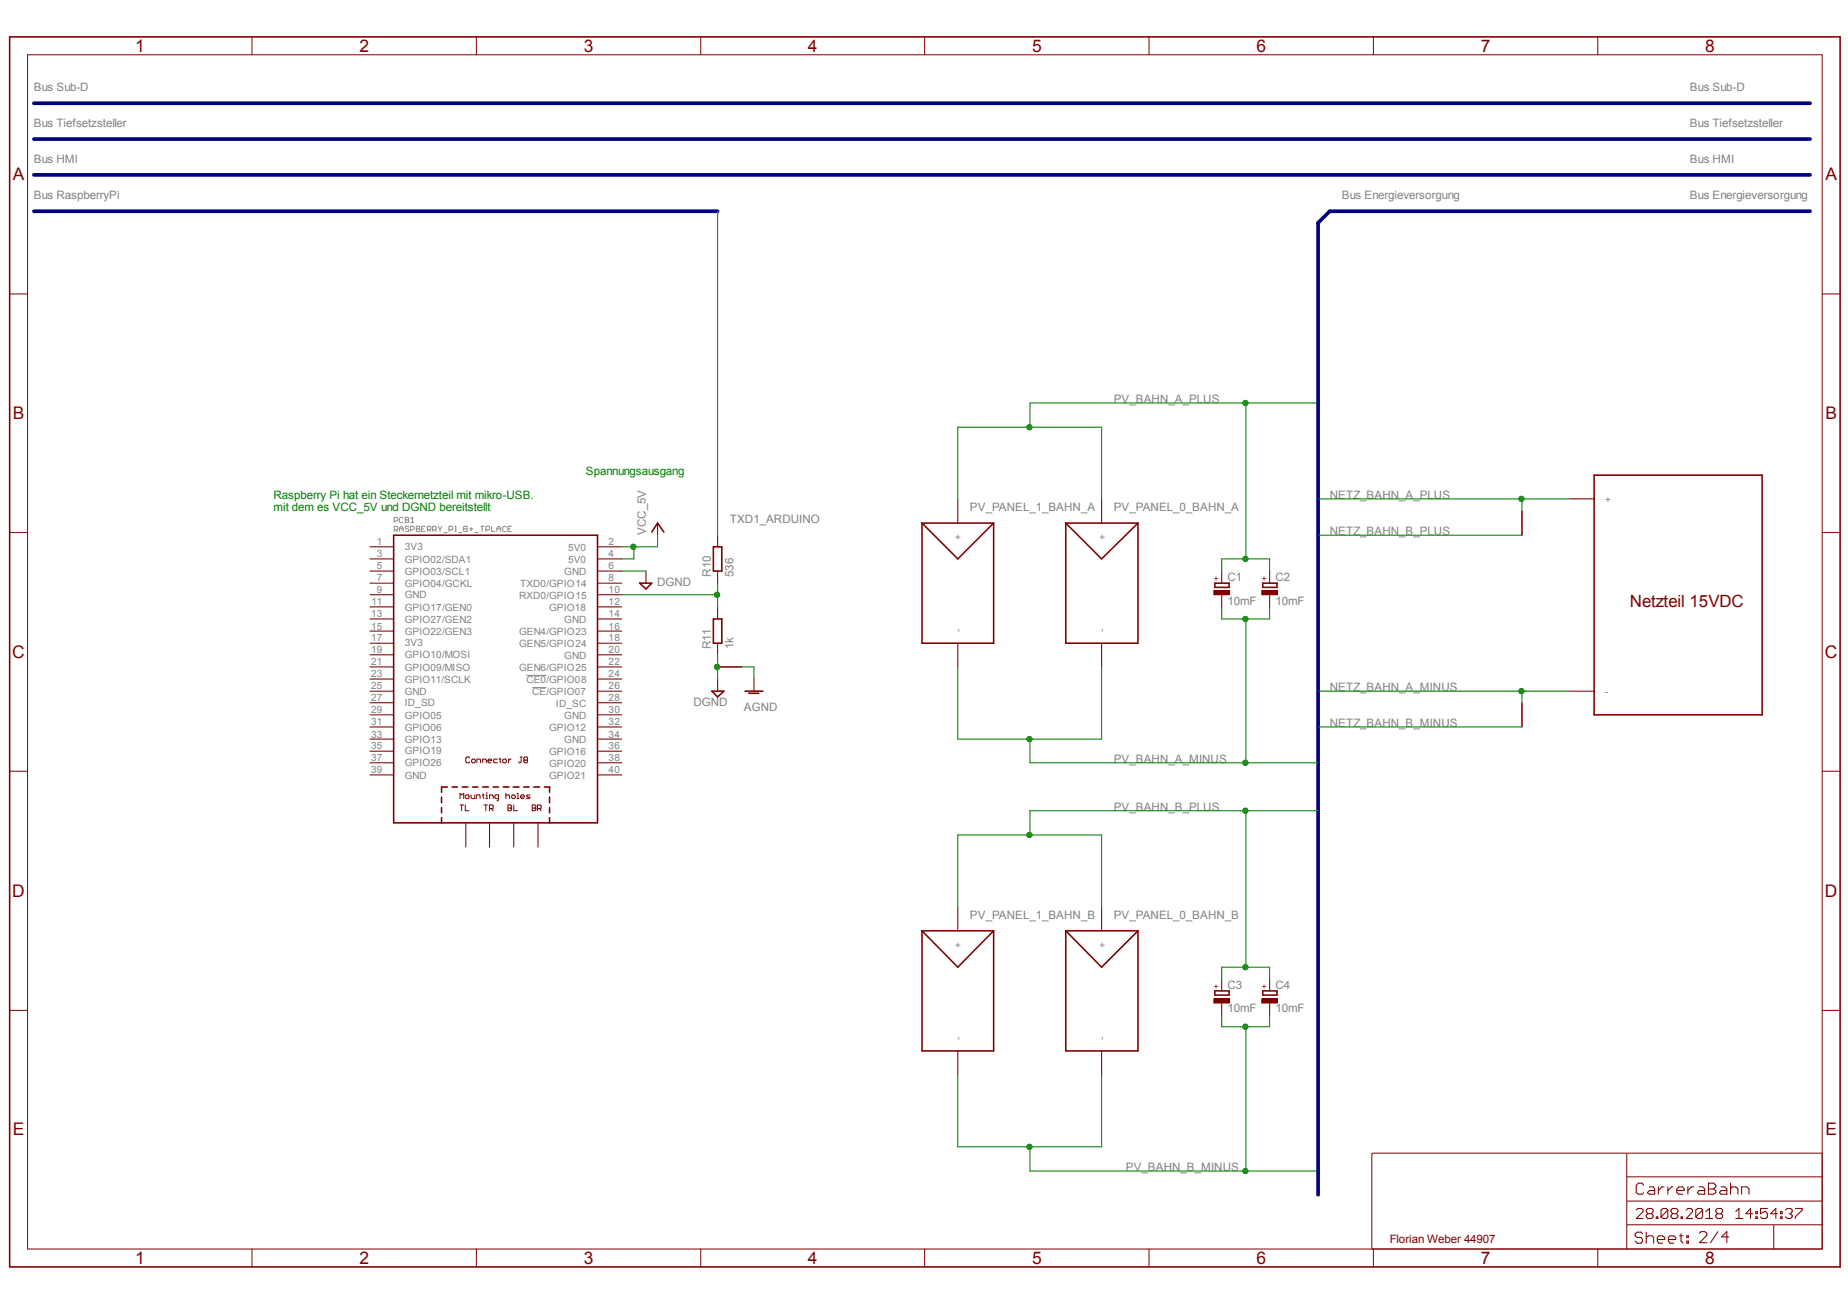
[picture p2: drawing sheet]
<svg xmlns="http://www.w3.org/2000/svg" width="297mm" height="210mm" viewBox="0 0 297 210" stroke-linecap="round" stroke-linejoin="round" font-family="sans-serif">
<g fill="none" stroke="#808080" stroke-width=".16">
<path d="M63.4 83.7h.4l.2-.1v-.3l-.2-.2h-.4v.9M63.4 85.2h.4l.2-.2v-.2l-.2-.2h-.4v.8M63.6 85.2l.4 .2M64.2 85.4v-.6l.3-.2 .3 .2v.6M64.2 85h.6M64.8 83.3l-.2-.2h-.2l-.2 .2v.6l.2 .1 .4-.1M65.1 83.1h.5l.1 .2-.1 .3 .1 .3-.6 .1zM65.1 83.6h.5M65.7 84.8l-.1-.2h-.4l-.1 .2 .1 .2h.4l.1 .3-.1 .1-.5-.1M66 85.2h.4l.2-.2v-.2l-.2-.2h-.4v.8M66 84h.6M66 83.4l.3-.3v.9"/>
<path d="M66.9 84.6h.4l.2 .2-.2 .2 .2 .3-.6 .1zM66.9 85h.4M67.8 85h.3M68.4 84.6h-.6v.8h.6M68.7 85.2h.4l.2-.2v-.2l-.2-.2h-.4v.8M68.9 85.2l.4 .2M69.5 85.2h.5l.1-.2v-.2l-.1-.2h-.5v.8M69.9 85.2l.2 .2M70.5 84.6v.2l.2 .2M70.7 85v.4M71 84.6v.2l-.3 .2M71.3 85.6h.6"/>
<path d="M72.2 85.2h.5l.1-.2-.1-.4h-.5v.8M73.1 84.6h.2M73.1 85.4h.2M73.3 84.6v.8M73.7 85.6h.6M74.5 84.6h.5l.1 .2-.1 .6h-.5zM74.5 85h.5M75.5 85h.6M75.7 84.8v.5M76.3 85.6h.6M77.2 84.6h.6M77.5 84.6v.8"/>
<path d="M78.1 85.2h.5l.1-.2-.1-.4h-.5v.8M79 84.6v.8h.6M79.9 85h.6M79.9 85.4v-.6l.3-.2 .3 .2v.6M81.4 84.8l-.2-.2h-.2l-.2 .2v.5l.2 .1 .4-.1M81.6 85h.4M82.2 84.6h-.6v.8h.6M84.6 108.5h3.2M85.5 110.5h2.3"/>
</g>
<g fill="none" stroke="#800000" stroke-width=".16">
<path d="M4.4 8.8h288.5v191.9h-288.5zM40.5 5.9v2.9M76.6 5.9v2.9M112.6 5.9v2.9M148.6 5.9v2.9M184.7 5.9v2.9M220.8 5.9v2.9M256.8 5.9v2.9M1.6 47.2h2.8M292.9 47.2h2.9M1.6 85.6h2.8M292.9 85.6h2.9"/>
<path d="M1.6 124h2.8M73.9 129.4h.6M73.9 128.4v-.9l.3 .3 .3-.3v.9M74.2 129.4v.9M74.8 129.4v.9h.6M75 127.8h.3l.1 .1-.1 .5h-.3l-.2-.2v-.3zM75.5 121.8l-.1-.1h-.4l-.1 .1v.6l.1 .2h.4l.1-.2M75.7 127.8v.4l.2 .2h.4v-.6M76.6 128.4v-.6h.5l.1 .6M76.7 122.6v-.6h.5v.6M77.5 127.8h.3M77.6 122.6v-.6h.4l.2 .2v.4"/>
<path d="M77.7 127.6l.1 .8M77.8 129.4h.5M78.1 129.4v.9M78.1 128.4h.2M78.1 127.8h.2v.6M78.3 127.3v.2M78.4 122.3h.6l-.1-.3h-.3l-.2 .2v.2l.2 .2h.3M78.7 130l.6-.1v-.4l-.2-.1h-.4v.9M78.7 128.4v-.6h.4l.2 .1v.5M78.9 130l.4 .3M80 122h-.6v.2v.4h.6M80.1 128.4h-.4l-.2-.2v-.3l.2-.1h.4v.7l-.1 .2h-.1"/>
<path d="M80.2 122h.3M80.4 121.8v.6l.1 .2M81.3 127.9l.2-.1h.3l.1 .6M81.3 127.5v.9M81.6 129.4h.5l.1 .1-.1 .4 .1 .1v.1l-.1 .2h-.5zM81.6 129.9h.5M81.7 122v.6M82.2 122h-.2l-.3 .3M82.6 129.4v.9h.6M83.1 128.4h.3M83.1 127.5h.2v.9M83.6 121.7h.3"/>
<path d="M83.7 128.1h.6l-.1-.3h-.4l-.1 .1v.3l.1 .2h.4M83.8 121.7v.7l-.2 .2-.3-.2M84.4 122.2l-.2-.2 .2-.3h.3l.1 .1-.1 .4M84.4 122.2l-.2 .1 .2 .3h.3l.1-.2-.1-.2M84.4 122.2h.3M85.2 127.8h-.4l-.2 .1 .2 .2 .4 .1-.2 .2h-.4M85.5 129.4h.5l.1 .1-.1 .4 .1 .1v.1l-.1 .2h-.5zM85.5 129.9h.5M86.4 130l.6-.1v-.4l-.2-.1h-.4v.9M86.7 130l.3 .3M292.9 124h2.9M1.6 162.4h2.8"/>
<path d="M292.9 162.4h2.9M261.5 196.8h31.4M261.5 185.3v15.4M261.5 193h31.4M261.5 189.1h31.4M285.1 196.8v3.9M292.9 185.3h-72.4v15.4M40.5 200.7v2.9M76.6 200.7v2.9M112.6 200.7v2.9M148.6 200.7v2.9M184.7 200.7v2.9"/>
<path d="M220.8 200.7v2.9M256.8 200.7v2.9"/>
<circle cx="76.1" cy="122.3" r=".32"/>
<circle cx="81.1" cy="122.3" r=".32"/>
<circle cx="82.5" cy="128.1" r=".32"/>
</g>
<g fill="none" stroke="#800000" stroke-width=".17">
<path d="M59.5 87.9h3.8M59.5 89.8h3.8M59.5 91.8h3.8M59.5 93.7h3.8M59.5 95.6h3.8M59.5 97.5h3.8M59.5 99.5h3.8M96 87.9h3.9M96 89.8h3.9M96 91.8h3.9M96 93.7h3.9M96 95.6h3.9"/>
<path d="M96 97.5h3.9M96 99.5h3.9M103.8 91.8v1.9M154 80.2v3.9M177.1 80.2v3.9M244.6 82.1v3.9M252.3 80.2h3.9M59.5 111.1h3.8M59.5 101.4h3.8M59.5 103.4h3.8M59.5 105.2h3.8M59.5 107.2h3.8"/>
<path d="M59.5 109.1h3.8M59.5 112.9h3.8M59.5 114.9h3.8M59.5 116.8h3.8M59.5 118.8h3.8M96 111.1h3.9M96 101.4h3.9M96 103.4h3.9M96 105.2h3.9M96 107.2h3.9M96 109.1h3.9M96 112.9h3.9"/>
<path d="M96 114.9h3.9M96 116.8h3.9M96 118.8h3.9M154 103.4v3.8M177.1 103.4v3.8M244.6 112.9v3.9M252.3 111.1h3.9M59.5 120.7h3.8M59.5 122.6h3.8M59.5 124.5h3.8M74.9 132.2v3.9M78.7 132.2v3.9"/>
<path d="M82.6 132.2v3.9M86.5 132.2v3.9M96 120.7h3.9M96 122.6h3.9M96 124.5h3.9M154 145.8v3.8M177.1 145.8v3.8M154 168.9v3.9M177.1 168.9v3.9M263 194.5l.3-.3h.6l.2 .3v.2l-1.1 1.1h1.1M264 198.3l-.2-.3h-.6l-.4 .3v.3l.4 .3h.6l.2 .3v.3l-.2 .3h-.6l-.4-.3M264.2 190.5l-.3-.3h-.6l-.3 .3v1.2l.3 .2h.6l.3-.2"/>
<path d="M264.6 198v1.8M264.6 198.9l.4-.3h.5l.3 .3v.9M264.9 195.1l-.3 .2v.3l.3 .2h.6l.2-.2v-.3l-.2-.2M264.9 195.1l-.3-.4v-.2l.3-.3h.6l.2 .3v.2l-.2 .4M264.9 195.1h.6M265.1 190.8h.6l.3 .3v.8h-.9l-.3-.2 .3-.4h.9M266.2 195.6h.3v.2h-.3zM266.4 199.2h1.2v-.3l-.4-.3h-.6l-.2 .3v.6l.2 .3h.6M266.6 190.8v1.1M267.5 190.8h-.3l-.6 .5M268.1 190.8v1.1M268.1 194.5v1.1l-.3 .2h-.5l-.3-.2"/>
<path d="M268.1 194.5l-.3-.3h-.5l-.3 .3v1.1M268.1 194.5l-1.1 1.1M268.2 199.2h1.2v-.3l-.4-.3h-.6l-.2 .3v.6l.2 .3h.6M268.8 195.1l-.2 .2v.3l.2 .2h.6l.3-.2v-.3l-.3-.2M268.8 195.1l-.2-.4v-.2l.2-.3h.6l.3 .3v.2l-.3 .4M268.8 195.1h.6M268.9 190.8h-.2l-.6 .5M269.5 191.3h1.2v-.2l-.2-.3h-.6l-.4 .3v.6l.4 .2h.6M269.9 198.6h.6M270.2 195.6h.3v.2h-.3zM270.2 198.3v1.2l.3 .3M271 194.5l.3-.3h.5l.3 .3v.2l-1.1 1.1h1.1"/>
<path d="M271.1 198.6h.3v.3h-.3zM271.1 199.5h.3v.3h-.3zM271.3 190.8v1.1M272.2 190.8h-.3l-.6 .5M273.1 190.8h.6l.3 .3v.8h-.9l-.3-.2 .3-.4h.9M273.2 198.2l.2-.2h.6l.3 .2v.3l-1.1 1.2h1.1M273.7 194.5v1.1l-.3 .2h-.5l-.3-.2M273.7 194.5l-.3-.3h-.5l-.3 .3v1.1M273.7 194.5l-1.1 1.1M274.2 195.8h1.1M274.2 194.7l.6-.5v1.6M274.6 190.2h.8l.4 .3v.3l-.4 .3 .4 .2v.4l-.4 .2h-.8z"/>
<path d="M274.6 191.1h.8M276 195.1l-.2-.4v-.2l.2-.3h.6l.3 .3v.2l-.3 .4M276 195.1l-.2 .2v.3l.2 .2h.6l.3-.2v-.3l-.3-.2M276 195.1h.6M276.1 198l-1.2 1.7M276.6 190.8h.6l.4 .3v.8h-1l-.2-.2 .2-.4h1M277.9 198.8h-1.2l.9-.8v1.7M278.2 191.1l.2-.3h.6l.3 .3v.8M278.2 190.2v1.7M279 195.8h1.1M279 194.7l.5-.5v1.6M279.9 191.9v-1.1h.9l.3 .3v.8"/>
<path d="M281.7 195.1h-1.1l.8-.9v1.6M282.2 195.6h.3v.2h-.3zM282.2 194.7h.3v.4h-.3zM284.1 194.2h-1.1v.9l.6-.4h.2l.3 .4v.5l-.3 .2h-.6l-.2-.2M285.7 195.1h-1.1l.8-.9v1.6M286.2 195.6h.3v.2h-.3zM286.2 194.7h.3v.4h-.3zM287 194.5l.3-.3h.5l.3 .3v.2l-.3 .4M287.6 195.1h.2M287.8 195.1l.3 .2v.3l-.3 .2h-.5l-.3-.2M288.6 194.2h1.1v.3l-1.1 1.1v.2"/>
</g>
<g fill="none" stroke="#800000" stroke-width=".25">
<path d="M1.6 5.9h294.2v197.7h-294.2zM256.2 76.4h27v38.5h-27zM63.3 86h32.7v46.2h-32.7zM102.8 93.7h2l-1 1zM148.2 84.1v19.3h11.5v-19.3M148.2 84.1h11.5M148.2 84.1l5.8 5.7 5.7-5.7M171.3 84.1v19.3h11.6v-19.3M171.3 84.1h11.6M171.3 84.1l5.8 5.7 5.8-5.7M195.3 93.7h2.3v.7h-2.3zM71 128.1v.9"/>
<path d="M71 129.8v.8M71 131.4v.8M71.9 126.5h-.9v.8M72.7 126.5h.8M74.3 126.5h.9M76 126.5h.8M77.6 126.5h.9M79.3 126.5h.8M80.9 126.5h.9M82.5 126.5h.9M84.2 126.5h.8M85.8 126.5h.9"/>
<path d="M87.5 126.5h.8v.8M88.3 128.1v.9M88.3 129.8v.8M88.3 131.4v.8M148.2 149.6v19.3h11.5v-19.3M148.2 149.6h11.5M148.2 149.6l5.8 5.8 5.7-5.8M171.3 149.6v19.3h11.6v-19.3M171.3 149.6h11.6M171.3 149.6l5.8 5.8 5.8-5.8"/>
</g>
<path d="M195.1 94.9h2.5v.7h-2.5z" fill-rule="evenodd" fill="#800000"/>
<path d="M195.1 94.9h2.5v.7h-2.5z" fill="none" stroke="#800000" stroke-width=".16"/>
<path d="M196.4 91.8v1.9M196.4 95.6v1.9" fill="none" stroke="#800000" stroke-width=".17"/>
<path d="M203 93.7h2.3v.7h-2.3z" fill="none" stroke="#800000" stroke-width=".25"/>
<path d="M202.8 94.9h2.5v.7h-2.5z" fill-rule="evenodd" fill="#800000"/>
<path d="M202.8 94.9h2.5v.7h-2.5z" fill="none" stroke="#800000" stroke-width=".16"/>
<path d="M204.1 91.8v1.9M204.1 95.6v1.9" fill="none" stroke="#800000" stroke-width=".17"/>
<path d="M195.3 159.3h2.3v.6h-2.3z" fill="none" stroke="#800000" stroke-width=".25"/>
<path d="M195.1 160.5h2.5v.7h-2.5z" fill-rule="evenodd" fill="#800000"/>
<path d="M195.1 160.5h2.5v.7h-2.5z" fill="none" stroke="#800000" stroke-width=".16"/>
<path d="M196.4 157.3v2M196.4 161.2v2" fill="none" stroke="#800000" stroke-width=".17"/>
<path d="M203 159.3h2.3v.6h-2.3z" fill="none" stroke="#800000" stroke-width=".25"/>
<path d="M202.8 160.5h2.5v.7h-2.5z" fill-rule="evenodd" fill="#800000"/>
<path d="M202.8 160.5h2.5v.7h-2.5z" fill="none" stroke="#800000" stroke-width=".16"/>
<path d="M105.7 84.1v1.9M115.3 86v1.9M115.3 91.8v1.9M115.3 97.5v2M115.3 103.4v1.8M115.3 109.1v2M115.3 107.2h3.9M121.2 109.1v2M204.1 157.3v2M204.1 161.2v2" fill="none" stroke="#800000" stroke-width=".17"/>
<path d="M104.8 85.5l.9-1.4 1 1.4M114.7 87.9h1.3v3.9h-1.3zM114.7 99.5h1.3v3.9h-1.3zM114.4 111.1h2l-1.1 .9zM119.7 111.1h2.9M120.3 111.4h1.6" fill="none" stroke="#800000" stroke-width=".25"/>
<path d="M5.4 16.6h285.5M5.4 34h109.9M5.4 28.1h285.5M5.4 22.4h285.5M290.9 34h-77.2l-1.8 1.8v156.2" fill="none" stroke="#000080" stroke-width=".59"/>
<path d="M211.9 64.8h-11.6v25M196.4 91.8v-2h7.7v2" fill="none" stroke="#008000" stroke-width=".17"/>
<circle cx="200.2" cy="89.8" r=".43" fill="#008000"/>
<circle cx="200.2" cy="89.8" r=".43" fill="none" stroke="#008000" stroke-width=".16"/>
<path d="M200.3 64.8h-34.7v3.9M154 80.2v-11.5h23.1v11.5" fill="none" stroke="#008000" stroke-width=".17"/>
<circle cx="200.2" cy="64.8" r=".43" fill="#008000"/>
<circle cx="200.2" cy="64.8" r=".43" fill="none" stroke="#008000" stroke-width=".16"/>
<circle cx="165.5" cy="68.7" r=".43" fill="#008000"/>
<circle cx="165.5" cy="68.7" r=".43" fill="none" stroke="#008000" stroke-width=".16"/>
<path d="M196.4 97.5v2h7.7v-2M200.3 99.5v23.1h11.6" fill="none" stroke="#008000" stroke-width=".17"/>
<circle cx="200.2" cy="99.5" r=".43" fill="#008000"/>
<circle cx="200.2" cy="99.5" r=".43" fill="none" stroke="#008000" stroke-width=".16"/>
<path d="M154 107.2v11.6h23.1v-11.6M165.6 118.8v3.8h34.7" fill="none" stroke="#008000" stroke-width=".17"/>
<circle cx="200.2" cy="122.6" r=".43" fill="#008000"/>
<circle cx="200.2" cy="122.6" r=".43" fill="none" stroke="#008000" stroke-width=".16"/>
<circle cx="165.5" cy="118.8" r=".43" fill="#008000"/>
<circle cx="165.5" cy="118.8" r=".43" fill="none" stroke="#008000" stroke-width=".16"/>
<path d="M165.6 130.3h46.3M200.3 130.3v25.1M196.4 157.3v-1.9h7.7v1.9" fill="none" stroke="#008000" stroke-width=".17"/>
<circle cx="200.2" cy="155.4" r=".43" fill="#008000"/>
<circle cx="200.2" cy="155.4" r=".43" fill="none" stroke="#008000" stroke-width=".16"/>
<circle cx="200.2" cy="130.3" r=".43" fill="#008000"/>
<circle cx="200.2" cy="130.3" r=".43" fill="none" stroke="#008000" stroke-width=".16"/>
<path d="M165.6 130.3v3.9M154 145.8v-11.6h23.1v11.6" fill="none" stroke="#008000" stroke-width=".17"/>
<circle cx="165.5" cy="134.2" r=".43" fill="#008000"/>
<circle cx="165.5" cy="134.2" r=".43" fill="none" stroke="#008000" stroke-width=".16"/>
<path d="M196.4 163.2v1.8h7.7v-1.8M200.3 165v23.2M165.6 188.2h46.3" fill="none" stroke="#008000" stroke-width=".17"/>
<circle cx="200.2" cy="165" r=".43" fill="#008000"/>
<circle cx="200.2" cy="165" r=".43" fill="none" stroke="#008000" stroke-width=".16"/>
<circle cx="200.2" cy="188.2" r=".43" fill="#008000"/>
<circle cx="200.2" cy="188.2" r=".43" fill="none" stroke="#008000" stroke-width=".16"/>
<path d="M154 172.8v11.5h23.1v-11.5M165.6 184.3v3.9" fill="none" stroke="#008000" stroke-width=".17"/>
<circle cx="165.5" cy="184.3" r=".43" fill="#008000"/>
<circle cx="165.5" cy="184.3" r=".43" fill="none" stroke="#008000" stroke-width=".16"/>
<path d="M211.9 80.2h40.4M244.6 80.2v1.9" fill="none" stroke="#008000" stroke-width=".17"/>
<circle cx="244.5" cy="80.2" r=".43" fill="#008000"/>
<circle cx="244.5" cy="80.2" r=".43" fill="none" stroke="#008000" stroke-width=".16"/>
<path d="M211.9 111.1h40.4M244.6 111.1v1.8" fill="none" stroke="#008000" stroke-width=".17"/>
<circle cx="244.5" cy="111.1" r=".43" fill="#008000"/>
<circle cx="244.5" cy="111.1" r=".43" fill="none" stroke="#008000" stroke-width=".16"/>
<path d="M99.9 91.8h3.9M211.9 86h32.7M115.3 105.2v3.9M211.9 116.8h32.7" fill="none" stroke="#008000" stroke-width=".17"/>
<circle cx="115.3" cy="107.2" r=".43" fill="#008000"/>
<circle cx="115.3" cy="107.2" r=".43" fill="none" stroke="#008000" stroke-width=".16"/>
<path d="M99.9 95.6h15.4M115.3 93.7v3.8" fill="none" stroke="#008000" stroke-width=".17"/>
<circle cx="115.3" cy="95.6" r=".43" fill="#008000"/>
<circle cx="115.3" cy="95.6" r=".43" fill="none" stroke="#008000" stroke-width=".16"/>
<path d="M101.9 87.9v1.9h-2M105.7 86v1.9h-5.8" fill="none" stroke="#008000" stroke-width=".17"/>
<circle cx="101.8" cy="87.9" r=".43" fill="#008000"/>
<circle cx="101.8" cy="87.9" r=".43" fill="none" stroke="#008000" stroke-width=".16"/>
<path d="M115.3 34v52M119.2 107.2h2v1.9" fill="none" stroke="#008000" stroke-width=".17"/>
<g font-size="2.8" fill="#800000">
<text x="21.7" y="8.3">1</text>
<text x="57.8" y="8.3">2</text>
<text x="93.8" y="8.3">3</text>
<text x="129.8" y="8.3">4</text>
<text x="165.9" y="8.3">5</text>
<text x="202" y="8.3">6</text>
<text x="238" y="8.3">7</text>
<text x="274.1" y="8.3">8</text>
<text x="2.1" y="29">A</text>
<text x="293.4" y="29">A</text>
<text x="2.1" y="67.3">B</text>
<text x="293.4" y="67.3">B</text>
<text x="2" y="105.7">C</text>
<text x="293.3" y="105.7">C</text>
<text x="2" y="144.1">D</text>
<text x="293.3" y="144.1">D</text>
<text x="2.1" y="182.5">E</text>
<text x="293.4" y="182.5">E</text>
<text x="21.7" y="203.1">1</text>
<text x="57.8" y="203.1">2</text>
<text x="93.8" y="203.1">3</text>
<text x="129.8" y="203.1">4</text>
<text x="165.9" y="203.1">5</text>
<text x="202" y="203.1">6</text>
<text x="238" y="203.1">7</text>
<text x="274.1" y="203.1">8</text>
</g>
<text font-size="2.7" fill="#800000" x="262" y="97.5">Netzteil 15VDC</text>
<g font-size="1.9" fill="#808080">
<text x="5.4" y="14.6">Bus Sub-D</text>
<text x="271.6" y="14.6">Bus Sub-D</text>
<text x="5.4" y="20.4">Bus Tiefsetzsteller</text>
<text x="271.6" y="20.4">Bus Tiefsetzsteller</text>
<text x="5.4" y="26.2">Bus HMI</text>
<text x="271.6" y="26.2">Bus HMI</text>
<text x="5.4" y="32">Bus RaspberryPi</text>
<text x="215.7" y="32">Bus Energieversorgung</text>
<text x="271.6" y="32">Bus Energieversorgung</text>
<text x="179" y="64.8">PV_BAHN_A_PLUS</text>
<text x="155.9" y="82.1">PV_PANEL_1_BAHN_A</text>
<text x="179" y="82.1">PV_PANEL_0_BAHN_A</text>
<text x="213.7" y="80.2">NETZ_BAHN_A_PLUS</text>
<text x="103.8" y="86" transform="rotate(-90 103.8 86)">VCC_5V</text>
<text x="117.3" y="84.1">TXD1_ARDUINO</text>
<text x="213.7" y="86">NETZ_BAHN_B_PLUS</text>
<text x="105.6" y="94.1">DGND</text>
<text x="114.2" y="92.7" transform="rotate(-90 114.2 92.7)">R10</text>
<text x="117.9" y="92.7" transform="rotate(-90 117.9 92.7)">536</text>
<text x="197.3" y="93.3">C1</text>
<text x="205" y="93.3">C2</text>
<text x="197.3" y="97.2">10mF</text>
<text x="205" y="97.2">10mF</text>
<text x="114.2" y="104.3" transform="rotate(-90 114.2 104.3)">R11</text>
<text x="117.9" y="104.3" transform="rotate(-90 117.9 104.3)">1k</text>
<text x="111.4" y="113.5">DGND</text>
<text x="213.7" y="111.1">NETZ_BAHN_A_MINUS</text>
<text x="119.6" y="114.3">AGND</text>
<text x="213.7" y="116.8">NETZ_BAHN_B_MINUS</text>
<text x="179" y="122.6">PV_BAHN_A_MINUS</text>
<text x="179" y="130.3">PV_BAHN_B_PLUS</text>
<text x="155.9" y="147.7">PV_PANEL_1_BAHN_B</text>
<text x="179" y="147.7">PV_PANEL_0_BAHN_B</text>
<text x="197.3" y="158.9">C3</text>
<text x="205" y="158.9">C4</text>
<text x="197.3" y="162.7">10mF</text>
<text x="205" y="162.7">10mF</text>
<text x="181" y="188.2">PV_BAHN_B_MINUS</text>
</g>
<g font-size="1.9" fill="#008000">
<text x="94.2" y="76.4">Spannungsausgang</text>
<text x="44" y="80.2">Raspberry Pi hat ein Steckernetzteil mit mikro-USB.</text>
<text x="44" y="82.1">mit dem es VCC_5V und DGND bereitstellt</text>
</g>
<text font-size="1.9" fill="#800000" x="223.4" y="199.7">Florian Weber 44907</text>
<g font-size="1.6" fill="#808080">
<text x="258" y="80.8">+</text>
<text x="60.6" y="87.6">1</text>
<text x="60.6" y="89.6">3</text>
<text x="65.1" y="88.5">3V3</text>
<text x="91.3" y="88.6">5V0</text>
<text x="97.8" y="89.6">4</text>
<text x="97.8" y="87.6">2</text>
<text x="154.5" y="86.8" transform="rotate(-90 154.5 86.8)">+</text>
<text x="177.7" y="86.8" transform="rotate(-90 177.7 86.8)">+</text>
<text x="60.6" y="95.3">9</text>
<text x="60.6" y="91.5">5</text>
<text x="60.6" y="93.4">7</text>
<text x="65.1" y="92.4">GPIO03/SCL1</text>
<text x="65.1" y="94.3">GPIO04/GCKL</text>
<text x="65.1" y="90.4">GPIO02/SDA1</text>
<text x="83.6" y="94.3">TXD0/GPIO14</text>
<text x="90.7" y="92.4">GND</text>
<text x="91.3" y="90.4">5V0</text>
<text x="97.8" y="95.3">10</text>
<text x="97.8" y="93.4">8</text>
<text x="97.8" y="91.5">6</text>
<text x="59.6" y="99.2">13</text>
<text x="59.6" y="101.2">15</text>
<text x="59.7" y="97.3">11</text>
<text x="65.1" y="100.1">GPIO27/GEN2</text>
<text x="65.1" y="98.1">GPIO17/GEN0</text>
<text x="65.1" y="96.2">GND</text>
<text x="83.4" y="96.3">RXD0/GPIO15</text>
<text x="88.3" y="98.1">GPIO18</text>
<text x="90.7" y="100.1">GND</text>
<text x="97.8" y="101.2">16</text>
<text x="97.8" y="99.2">14</text>
<text x="97.8" y="97.3">12</text>
<text x="154.5" y="101.6" transform="rotate(-90 154.5 101.6)">-</text>
<text x="177.7" y="101.6" transform="rotate(-90 177.7 101.6)">-</text>
<text x="59.6" y="105">19</text>
<text x="59.6" y="106.9">21</text>
<text x="59.6" y="103">17</text>
<text x="65.1" y="107.8">GPIO09/MISO</text>
<text x="65.1" y="105.8">GPIO10/MOSI</text>
<text x="65.1" y="103.9">3V3</text>
<text x="65.1" y="102">GPIO22/GEN3</text>
<text x="83.4" y="107.8">GEN6/GPIO25</text>
<text x="83.4" y="104">GEN5/GPIO24</text>
<text x="83.4" y="102">GEN4/GPIO23</text>
<text x="90.7" y="105.9">GND</text>
<text x="97.8" y="106.9">22</text>
<text x="97.8" y="103">18</text>
<text x="97.8" y="105">20</text>
<text x="59.6" y="108.9">23</text>
<text x="59.6" y="110.7">25</text>
<text x="59.6" y="112.7">27</text>
<text x="65.1" y="109.7">GPIO11/SCLK</text>
<text x="65.1" y="111.7">GND</text>
<text x="65.1" y="113.5">ID_SD</text>
<text x="84.6" y="109.7">CE0/GPIO08</text>
<text x="85.5" y="111.7">CE/GPIO07</text>
<text x="89.4" y="113.6">ID_SC</text>
<text x="97.8" y="112.7">28</text>
<text x="97.8" y="108.9">24</text>
<text x="97.8" y="110.7">26</text>
<text x="258" y="111.7">-</text>
<text x="59.6" y="114.6">29</text>
<text x="59.6" y="116.6">31</text>
<text x="59.6" y="118.5">33</text>
<text x="65.1" y="117.4">GPIO06</text>
<text x="65.1" y="119.4">GPIO13</text>
<text x="65.1" y="115.5">GPIO05</text>
<text x="88.3" y="117.4">GPIO12</text>
<text x="90.7" y="115.5">GND</text>
<text x="90.7" y="119.4">GND</text>
<text x="97.8" y="114.6">30</text>
<text x="97.8" y="116.6">32</text>
<text x="97.8" y="118.5">34</text>
<text x="59.6" y="120.4">35</text>
<text x="59.6" y="122.3">37</text>
<text x="59.6" y="124.3">39</text>
<text x="65.1" y="121.2">GPIO19</text>
<text x="65.1" y="123.2">GPIO26</text>
<text x="65.1" y="125.1">GND</text>
<text x="88.3" y="121.3">GPIO16</text>
<text x="88.3" y="123.3">GPIO20</text>
<text x="88.3" y="125.1">GPIO21</text>
<text x="97.8" y="120.4">36</text>
<text x="97.8" y="122.3">38</text>
<text x="97.8" y="124.3">40</text>
<text x="154.5" y="152.3" transform="rotate(-90 154.5 152.3)">+</text>
<text x="177.7" y="152.3" transform="rotate(-90 177.7 152.3)">+</text>
<text x="154.5" y="167.1" transform="rotate(-90 154.5 167.1)">-</text>
<text x="177.7" y="167.1" transform="rotate(-90 177.7 167.1)">-</text>
</g>
<g font-size="1.4" fill="#800000">
<text x="195.9" y="93.4" transform="rotate(-90 195.9 93.4)">+</text>
<text x="203.7" y="93.4" transform="rotate(-90 203.7 93.4)">+</text>
<text x="195.9" y="158.9" transform="rotate(-90 195.9 158.9)">+</text>
<text x="203.7" y="158.9" transform="rotate(-90 203.7 158.9)">+</text>
</g>
</svg>
